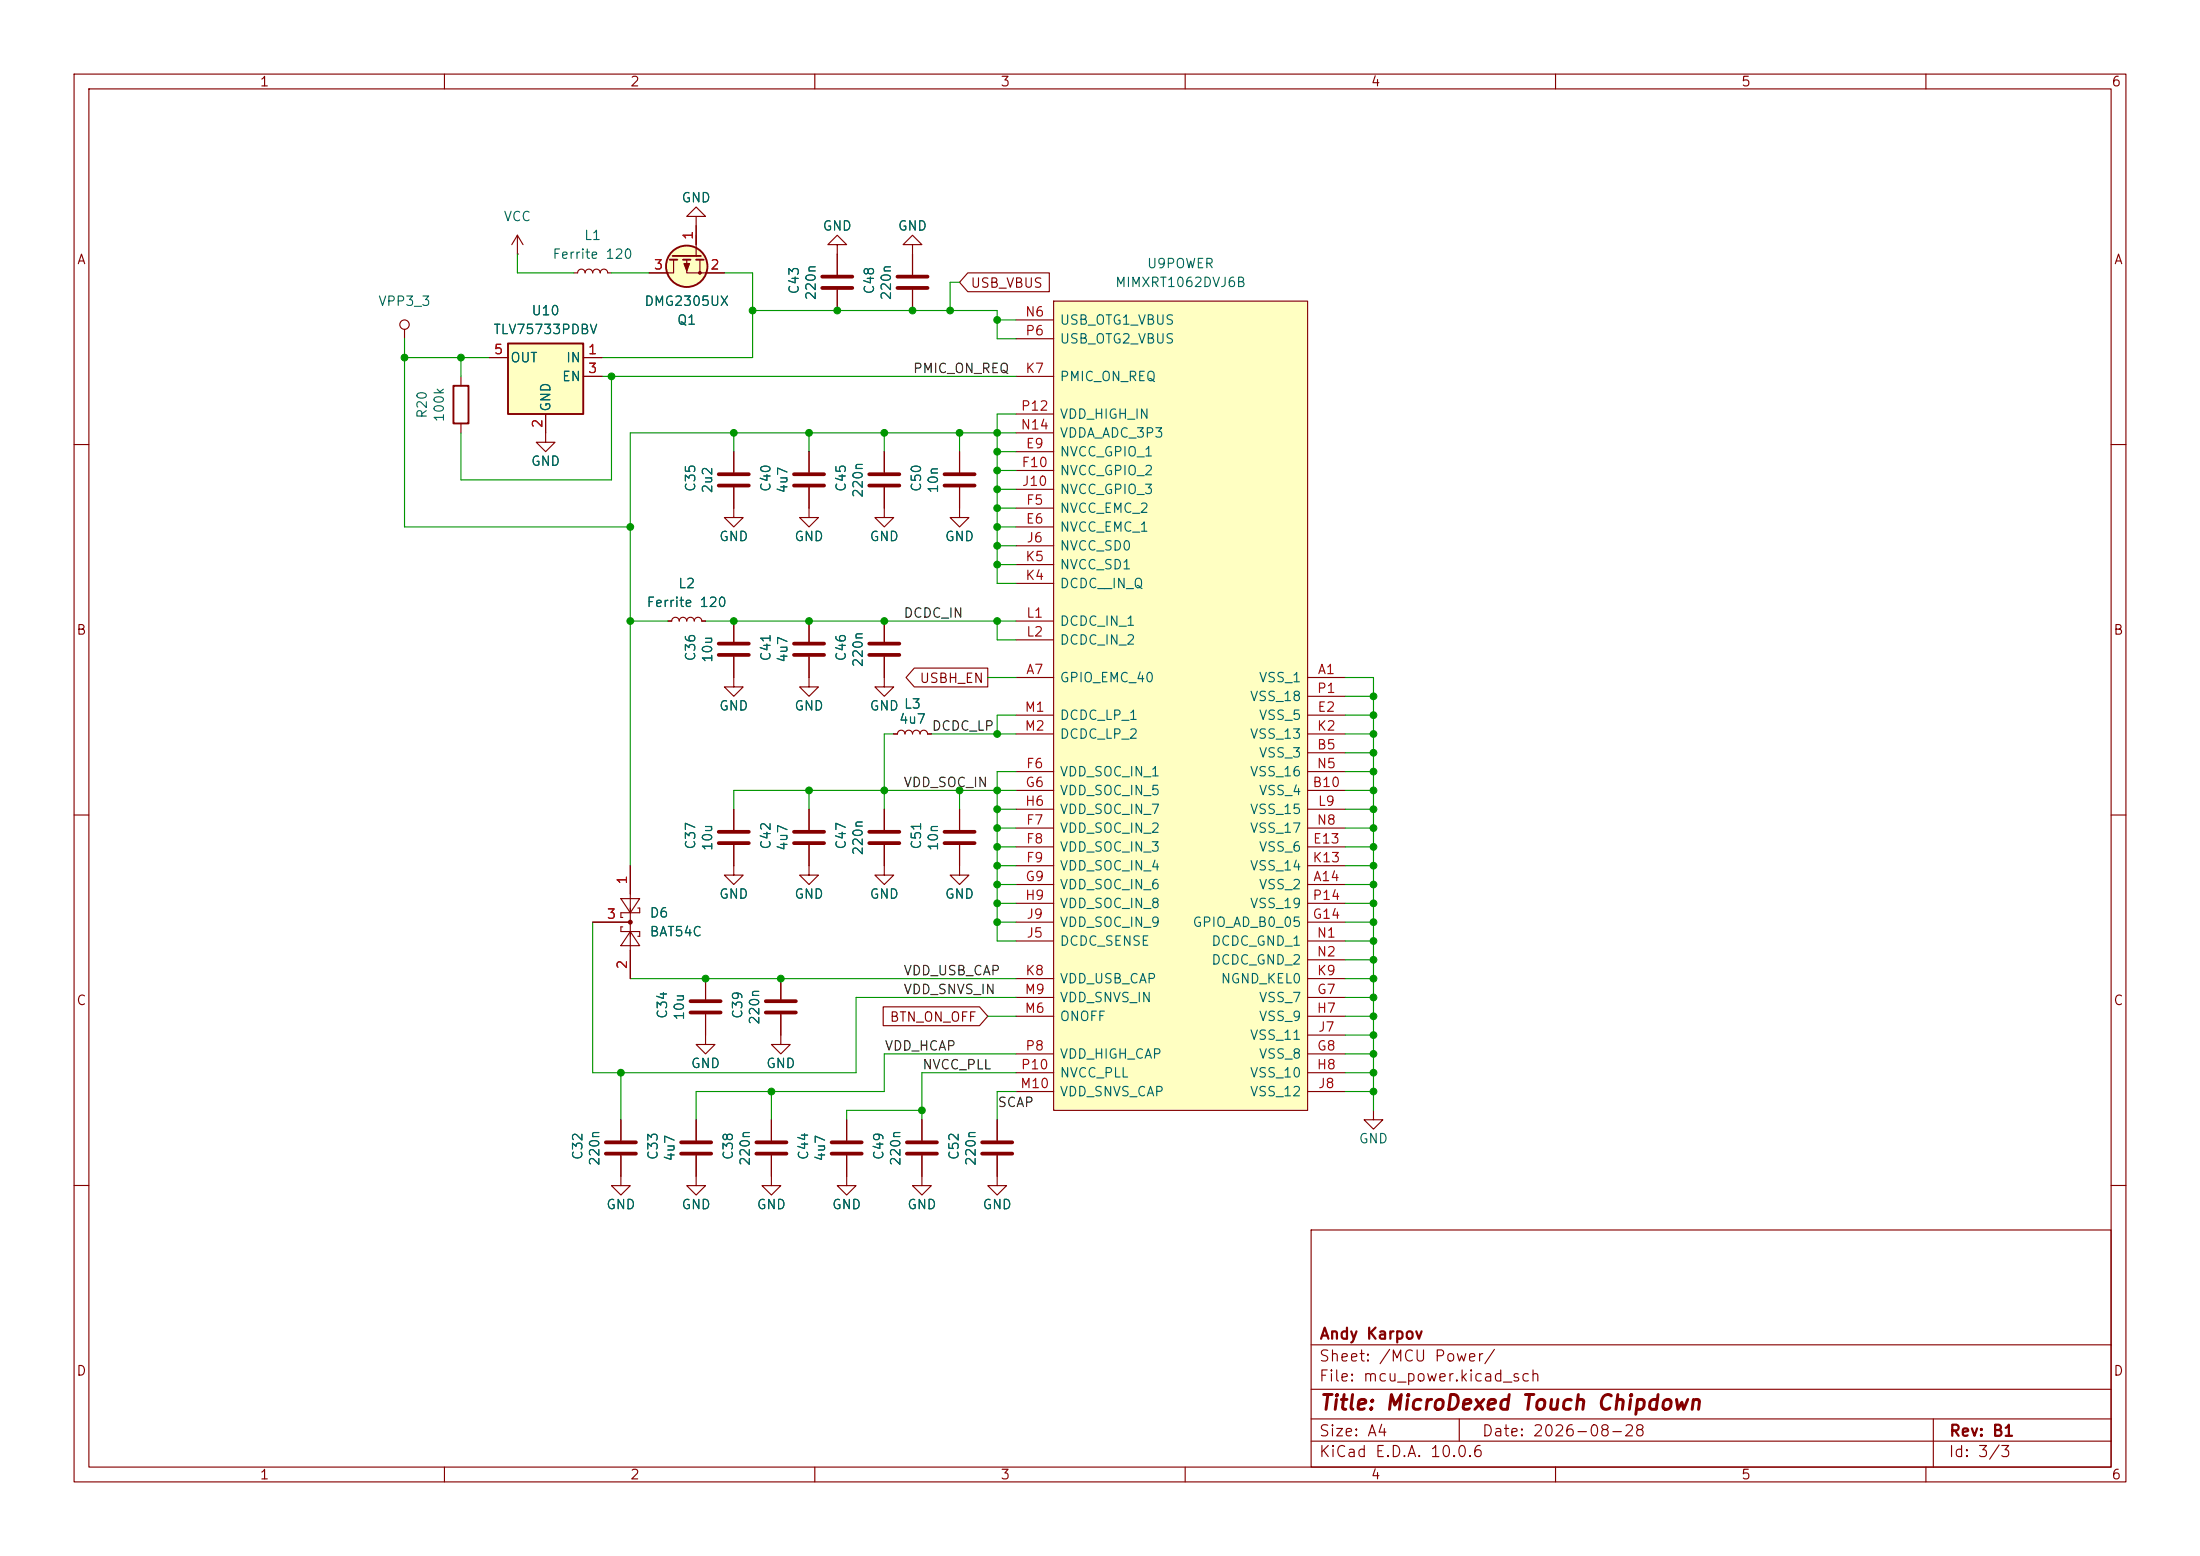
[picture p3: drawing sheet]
<svg xmlns="http://www.w3.org/2000/svg" width="297mm" height="210mm" viewBox="0 0 297 210" stroke-linecap="round" stroke-linejoin="round" font-family="sans-serif">
<g fill="none" stroke="#840000" stroke-width=".15">
<path d="M10 10h277v190h-277zM12 12h273v186h-273zM60 10v2M110 10v2M160 10v2M210 10v2M260 10v2M10 60h2M285 60h2M10 110h2M99.1 116.8v1.3h1.2l-1.2 1.3-1.3-1.3h1.3M285 110h2"/>
<path d="M124.5 151.1v2.8M124.5 156v2.8M134.6 156v4h1.3l-1.3 1.3-1.3-1.3h1.3M134.6 151.1v2.8M10 160h2M177 166h108v32h-108zM285 160h2M60 198v2M110 198v2M160 198v2M177 194.5h108M177 191.5h108"/>
<path d="M177 187.5h108M177 181.5h108M197 191.5v3M210 198v2M260 198v2M261 191.5v6.5"/>
</g>
<path d="M122.4 154.2h4.1M122.4 155.7h4.1M132.6 154.2h4.1M132.6 155.7h4.1" fill="none" stroke="#840000" stroke-width=".51"/>
<path d="M142.2 40.6h34.3v109.3h-34.3z" fill="#ffffc2"/>
<g fill="none" stroke="#840000" stroke-width=".15">
<path d="M90.9 35.1v1.7h-3.3M92.7 35.1v1.7h5.1M94 29.2h-1.3l1.3-1.3 1.2 1.3h-1.2v5.3M94.5 35.1v1.7M113 33h1.3l-1.3-1.2-1.2 1.2h1.2v4.1M113 39.1v2.8M123.2 33h1.3l-1.3-1.2-1.3 1.2h1.3v4.1M123.2 39.1v2.8M62.2 50.8v1.3M62.2 57.2v1.2M137.2 50.8h5M137.2 43.2h5"/>
<path d="M137.2 58.4h5M137.2 45.7h5M137.2 55.9h5M142.2 40.6h34.3v109.3h-34.3zM99.1 61v2.8M99.1 65.8v2.8M109.2 65.8v4.1h1.3l-1.3 1.2-1.3-1.2h1.3M109.2 61v2.8M119.4 65.8v4.1h1.2l-1.2 1.2-1.3-1.2h1.3M119.4 61v2.8M129.5 65.8v4.1h1.3l-1.3 1.2-1.2-1.2h1.2M129.5 61v2.8"/>
<path d="M137.2 71.1h5M137.2 61h5M137.2 68.6h5M137.2 63.5h5M137.2 73.7h5M137.2 66h5M137.2 78.7h5M137.2 76.2h5M90.2 83.8h.5a.51 .51 0 0 1 .5-.5 .51 .51 0 0 1 .5 .5 .51 .51 0 0 1 .5-.5 .51 .51 0 0 1 .5 .5 .51 .51 0 0 1 .5-.5 .51 .51 0 0 1 .5 .5 .51 .51 0 0 1 .5-.5 .51 .51 0 0 1 .5 .5h.5M99.1 88.6v4.1h1.2l-1.2 1.3-1.3-1.3h1.3M99.1 83.8v2.8M109.2 91.4v1.3h1.3l-1.3 1.3-1.3-1.3h1.3"/>
<path d="M119.4 91.4v1.3h1.2l-1.2 1.3-1.3-1.3h1.3M120.6 99.1h.6a.51 .51 0 0 1 .5-.5 .51 .51 0 0 1 .5 .5 .51 .51 0 0 1 .5-.5 .51 .51 0 0 1 .5 .5 .51 .51 0 0 1 .5-.5 .51 .51 0 0 1 .5 .5 .51 .51 0 0 1 .5-.5 .51 .51 0 0 1 .5 .5h.5M137.2 91.4h5M137.2 96.5h5M137.2 99.1h5M137.2 83.8h5M137.2 86.4h5M176.5 91.4h5.1M176.5 96.5h5.1M176.5 99.1h5.1M176.5 94h5.1M99.1 109.2v2.8"/>
<path d="M99.1 114v2.8M109.2 114v4.1h1.3l-1.3 1.3-1.3-1.3h1.3M109.2 109.2v2.8M119.4 114v4.1h1.2l-1.2 1.3-1.3-1.3h1.3M119.4 109.2v2.8M129.5 114v4.1h1.3l-1.3 1.3-1.2-1.3h1.2M129.5 109.2v2.8M137.2 119.4h5M137.2 106.7h5M137.2 114.3h5M137.2 104.1h5M137.2 111.8h5"/>
<path d="M137.2 116.8h5M137.2 109.2h5M176.5 119.4h5.1M176.5 101.6h5.1M176.5 106.7h5.1M176.5 114.3h5.1M176.5 104.1h5.1M176.5 111.8h5.1M176.5 116.8h5.1M176.5 109.2h5.1M105.4 136.9v4.1h1.3l-1.3 1.2-1.3-1.2h1.3M105.4 132.1v2.8"/>
<path d="M137.2 134.6h5M137.2 124.5h5M137.2 137.2h5M137.2 121.9h5M137.2 127h5M137.2 132.1h5M176.5 134.6h5.1M176.5 124.5h5.1M176.5 137.2h5.1M176.5 121.9h5.1M176.5 127h5.1M176.5 139.7h5.1"/>
<path d="M176.5 132.1h5.1M176.5 129.5h5.1M94 151.1v2.8M94 156v2.8M104.1 158.8v1.2h1.3l-1.3 1.3-1.2-1.3h1.2M114.3 156v4h1.3l-1.3 1.3-1.3-1.3h1.3M114.3 151.1v2.8M124.5 158.8v1.2h1.2l-1.2 1.3-1.3-1.3h1.3M137.2 142.2h5M137.2 144.8h5M137.2 147.3h5M176.5 142.2h5.1"/>
<path d="M176.5 144.8h5.1M176.5 147.3h5.1"/>
</g>
<g fill="none" stroke="#840000" stroke-width=".51">
<path d="M111 37.3h4.1M111 38.9h4.1M121.2 37.3h4M121.2 38.9h4M97 64h4.1M97 65.5h4.1M107.2 64h4.1M107.2 65.5h4.1M117.3 64h4.1M117.3 65.5h4.1M127.5 64h4.1M127.5 65.5h4.1"/>
<path d="M97 86.9h4.1M97 88.4h4.1M97 112.3h4.1M97 113.8h4.1M107.2 112.3h4.1M107.2 113.8h4.1M117.3 112.3h4.1M117.3 113.8h4.1M127.5 112.3h4.1M127.5 113.8h4.1M103.4 135.1h4M103.4 136.7h4"/>
<path d="M91.9 154.2h4.1M91.9 155.7h4.1M112.3 154.2h4M112.3 155.7h4"/>
</g>
<circle cx="92.7" cy="35.9" r="2.79" fill="#ffffc2" stroke="#ffffc2" stroke-width=".14"/>
<g fill="none" stroke="#840000" stroke-width=".25">
<path d="M90.4 35.1h1M90.8 34.5h3.8M92.2 35.1h1M94 35.1h1M61.2 52.1h2v5.1h-2z"/>
<circle cx="92.7" cy="35.9" r="2.79"/>
</g>
<g fill="#840000" stroke="#840000" stroke-width=".15">
<path d="M92.3 35.6h.8l-.4 1z"/>
<circle cx="94.5" cy="36.8" r=".18"/>
</g>
<path d="M68.6 46.4h10.1v9.5h-10.1z" fill="#ffffc2"/>
<path d="M68.6 46.4h10.1v9.5h-10.1z" fill="none" stroke="#840000" stroke-width=".25"/>
<g fill="none" stroke="#840000" stroke-width=".15">
<path d="M69.8 34.3h.1M69.8 31.8l-.7 1.2M69.8 31.8l.8 1.2M69.8 31.8v2.5M77.5 36.8h.5a.51 .51 0 0 1 .5-.5 .51 .51 0 0 1 .5 .5 .51 .51 0 0 1 .5-.5 .51 .51 0 0 1 .5 .5 .51 .51 0 0 1 .5-.5 .51 .51 0 0 1 .5 .5 .51 .51 0 0 1 .5-.5 .51 .51 0 0 1 .5 .5h.5M87.6 36.8h2.6M94 30.5v2.5M95.2 36.8h2.6M113 34.3v2.8M113 39.1v2.8M123.2 34.3v2.8M123.2 39.1v2.8"/>
<path d="M130.7 36.8h11v2.6h-11l-1.2-1.3zM54.6 44.5v1.2M66 48.3h2.6M73.7 55.9v3.8h1.2l-1.2 1.3-1.3-1.3h1.3M78.7 48.3h2.6M78.7 50.8h2.6M99.1 65.8v4.1h1.2l-1.2 1.2-1.3-1.2h1.3M99.1 61v2.8M109.2 61v2.8M109.2 65.8v2.8M119.4 61v2.8M119.4 65.8v2.8"/>
<path d="M129.5 61v2.8M129.5 65.8v2.8M90.2 83.8h.5M94.7 83.8h.5M99.1 83.8v2.8M99.1 88.6v2.8M109.2 83.8v2.8M109.2 88.6v2.8M119.4 83.8v2.8M119.4 88.6v2.8M120.6 99.1h.6M123.4 90.2h9.9v2.5h-9.9l-1.1-1.3z"/>
<path d="M125.2 99.1h.5M85.1 116.8v15.3M99.1 109.2v2.8M99.1 114v2.8M109.2 109.2v2.8M109.2 114v2.8M119.4 109.2v2.8M119.4 114v2.8M129.5 109.2v2.8M129.5 114v2.8M80 124.5h5.1M83.8 121.3h2.6l-1.3 1.9z"/>
<path d="M84.1 125.1h-.3v.6h2.6v.7h-.3M85.1 125.7l1.3 1.9h-2.6zM86.1 122.6h.3v.6h-2.6v.6h.3M95.2 136.9v4.1h1.3l-1.3 1.2-1.2-1.2h1.2M95.2 132.1v2.8M105.4 132.1v2.8M105.4 136.9v2.8M119.2 135.9h13l1.1 1.3-1.1 1.2h-13zM83.8 156v4h1.3l-1.3 1.3-1.3-1.3h1.3M83.8 151.1v2.8M94 156v4h1.2l-1.2 1.3-1.3-1.3h1.3M94 151.1v2.8"/>
<path d="M104.1 151.1v2.8M104.1 156v2.8M114.3 151.1v2.8M114.3 156v2.8M124.5 151.1v2.8M124.5 156v2.8M134.6 151.1v2.8M134.6 156v2.8M185.4 149.9v1.2h1.3l-1.3 1.3-1.3-1.3h1.3"/>
<circle cx="54.6" cy="43.8" r=".63"/>
</g>
<path d="M107.2 86.9h4.1M107.2 88.4h4.1M117.3 86.9h4.1M117.3 88.4h4.1M93.2 135.1h4.1M93.2 136.7h4.1M81.8 154.2h4.1M81.8 155.7h4.1M102.1 154.2h4.1M102.1 155.7h4.1" fill="none" stroke="#840000" stroke-width=".51"/>
<circle cx="85.1" cy="124.5" r=".25" fill="#840000" stroke="#840000" stroke-width=".15"/>
<g fill="none" stroke="#009600" stroke-width=".15">
<path d="M69.8 34.3v2.5h7.7M82.5 36.8h5.1M97.8 36.8h3.8v11.5h-20.3M129.5 38.1h-1.2v3.8M54.6 45.7v25.4h30.5M54.6 48.3h11.4M62.2 48.3v2.5M81.3 50.8h55.9M82.5 50.8v14h-20.3v-6.4M99.1 58.4v2.6M101.6 41.9h33v3.8h2.6M109.2 58.4v2.6"/>
<path d="M119.4 58.4v2.6M129.5 58.4v2.6M134.6 43.2h2.6M137.2 55.9h-2.6v22.8h2.6M137.2 58.4h-52.1v58.4M134.6 71.1h2.6M134.6 76.2h2.6M134.6 66h2.6M134.6 63.5h2.6M134.6 61h2.6M134.6 73.7h2.6M134.6 68.6h2.6"/>
<path d="M85.1 83.8h5.1M95.2 83.8h42M120.6 99.1h-1.2v10.1M125.7 99.1h11.5M133.3 91.4h3.9M134.6 83.8v2.6h2.6M137.2 96.5h-2.6v2.6M181.6 99.1h3.8M181.6 96.5h3.8M181.6 91.4h3.8v58.5M181.6 94h3.8M109.2 106.7v2.5"/>
<path d="M129.5 106.7v2.5M134.6 116.8h2.6M134.6 111.8h2.6M134.6 119.4h2.6M134.6 114.3h2.6M134.6 109.2h2.6M137.2 104.1h-2.6v22.9h2.6M137.2 106.7h-38.1v2.5M181.6 116.8h3.8M181.6 106.7h3.8M181.6 104.1h3.8M181.6 111.8h3.8"/>
<path d="M181.6 119.4h3.8M181.6 101.6h3.8M181.6 114.3h3.8M181.6 109.2h3.8M80 124.5v20.3h35.6v-10.2h21.6M85.1 132.1h52.1M133.3 137.2h3.9M134.6 124.5h2.6M134.6 121.9h2.6M181.6 132.1h3.8M181.6 124.5h3.8M181.6 134.6h3.8"/>
<path d="M181.6 129.5h3.8M181.6 127h3.8M181.6 121.9h3.8M181.6 139.7h3.8M181.6 137.2h3.8M83.8 144.8v6.3M104.1 147.3v3.8M124.5 149.9h-10.2v1.2M137.2 147.3h-2.6v3.8M137.2 142.2h-17.8v5.1h-25.4v3.8M137.2 144.8h-12.7v6.3M181.6 147.3h3.8"/>
<path d="M181.6 144.8h3.8M181.6 142.2h3.8"/>
</g>
<g fill="#009600" stroke="#009600" stroke-width=".14">
<circle cx="185.4" cy="144.8" r=".46"/>
<circle cx="185.4" cy="132.1" r=".46"/>
<circle cx="185.4" cy="134.6" r=".46"/>
<circle cx="185.4" cy="129.5" r=".46"/>
<circle cx="185.4" cy="124.5" r=".46"/>
<circle cx="185.4" cy="127" r=".46"/>
<circle cx="185.4" cy="142.2" r=".46"/>
<circle cx="185.4" cy="137.2" r=".46"/>
<circle cx="185.4" cy="139.7" r=".46"/>
<circle cx="185.4" cy="147.3" r=".46"/>
<circle cx="95.2" cy="132.1" r=".46"/>
<circle cx="83.8" cy="144.8" r=".46"/>
<circle cx="104.1" cy="147.3" r=".46"/>
<circle cx="105.4" cy="132.1" r=".46"/>
<circle cx="185.4" cy="111.8" r=".46"/>
<circle cx="185.4" cy="114.3" r=".46"/>
<circle cx="185.4" cy="94" r=".46"/>
<circle cx="185.4" cy="96.5" r=".46"/>
<circle cx="185.4" cy="119.4" r=".46"/>
<circle cx="185.4" cy="121.9" r=".46"/>
<circle cx="185.4" cy="101.6" r=".46"/>
<circle cx="185.4" cy="99.1" r=".46"/>
<circle cx="185.4" cy="116.8" r=".46"/>
<circle cx="185.4" cy="106.7" r=".46"/>
<circle cx="185.4" cy="109.2" r=".46"/>
<circle cx="185.4" cy="104.1" r=".46"/>
<circle cx="134.6" cy="124.5" r=".46"/>
<circle cx="124.5" cy="149.9" r=".46"/>
<circle cx="134.6" cy="121.9" r=".46"/>
<circle cx="109.2" cy="106.7" r=".46"/>
<circle cx="134.6" cy="119.4" r=".46"/>
<circle cx="134.6" cy="116.8" r=".46"/>
<circle cx="134.6" cy="114.3" r=".46"/>
<circle cx="134.6" cy="109.2" r=".46"/>
<circle cx="134.6" cy="111.8" r=".46"/>
<circle cx="123.2" cy="41.9" r=".46"/>
<circle cx="128.3" cy="41.9" r=".46"/>
<circle cx="101.6" cy="41.9" r=".46"/>
<circle cx="134.6" cy="43.2" r=".46"/>
<circle cx="113" cy="41.9" r=".46"/>
<circle cx="119.4" cy="58.4" r=".46"/>
<circle cx="109.2" cy="58.4" r=".46"/>
<circle cx="99.1" cy="58.4" r=".46"/>
<circle cx="134.6" cy="63.5" r=".46"/>
<circle cx="134.6" cy="66" r=".46"/>
<circle cx="134.6" cy="76.2" r=".46"/>
<circle cx="134.6" cy="73.7" r=".46"/>
<circle cx="129.5" cy="58.4" r=".46"/>
<circle cx="134.6" cy="58.4" r=".46"/>
<circle cx="134.6" cy="71.1" r=".46"/>
<circle cx="134.6" cy="68.6" r=".46"/>
<circle cx="134.6" cy="83.8" r=".46"/>
<circle cx="134.6" cy="61" r=".46"/>
<circle cx="119.4" cy="106.7" r=".46"/>
<circle cx="129.5" cy="106.7" r=".46"/>
<circle cx="134.6" cy="99.1" r=".46"/>
<circle cx="134.6" cy="106.7" r=".46"/>
<circle cx="119.4" cy="83.8" r=".46"/>
<circle cx="82.5" cy="50.8" r=".46"/>
<circle cx="62.2" cy="48.3" r=".46"/>
<circle cx="54.6" cy="48.3" r=".46"/>
<circle cx="109.2" cy="83.8" r=".46"/>
<circle cx="99.1" cy="83.8" r=".46"/>
<circle cx="85.1" cy="83.8" r=".46"/>
<circle cx="85.1" cy="71.1" r=".46"/>
</g>
<text font-size="2" fill="#840000" x="178" y="190.8">Title: MicroDexed Touch Chipdown</text>
<g font-size="1.5" fill="#840000">
<text x="178" y="184.1">Sheet: /MCU Power/</text>
<text x="178" y="181.1">Andy Karpov</text>
<text x="178" y="186.8">File: mcu_power.kicad_sch</text>
<text x="178" y="197">KiCad E.D.A. 10.0.6</text>
<text x="178" y="194.2">Size: A4</text>
<text x="200" y="194.2">Date: 2026-08-28</text>
<text x="263" y="197">Id: 3/3</text>
<text x="263" y="194.2">Rev: B1</text>
</g>
<g font-size="1.3" fill="#840000">
<text x="35" y="12">1</text>
<text x="85" y="12">2</text>
<text x="135" y="12">3</text>
<text x="185" y="12">4</text>
<text x="235" y="12">5</text>
<text x="285" y="12">6</text>
<text x="10.3" y="36">A</text>
<text x="285.3" y="36">A</text>
<text x="130.9" y="39.2">USB_VBUS</text>
<text x="10.2" y="86">B</text>
<text x="285.2" y="86">B</text>
<text x="124.1" y="92.5">USBH_EN</text>
<text x="10.2" y="136">C</text>
<text x="285.2" y="136">C</text>
<text x="120" y="138.2">BTN_ON_OFF</text>
<text x="10.2" y="186">D</text>
<text x="285.2" y="186">D</text>
<text x="35" y="200">1</text>
<text x="85" y="200">2</text>
<text x="135" y="200">3</text>
<text x="185" y="200">4</text>
<text x="235" y="200">5</text>
<text x="285" y="200">6</text>
</g>
<g font-size="1.3" fill="#006464">
<text x="91.9" y="27.6">GND</text>
<text x="67.9" y="30.2">VCC</text>
<text x="74.5" y="35.3">Ferrite 120</text>
<text x="78.8" y="32.7">L1</text>
<text x="111" y="31.4">GND</text>
<text x="121.1" y="31.4">GND</text>
<text x="51" y="41.6">VPP3_3</text>
<text x="86.9" y="41.6">DMG2305UX</text>
<text x="108.2" y="39.8" transform="rotate(-90 108.2 39.8)">C43</text>
<text x="110.4" y="40.6" transform="rotate(-90 110.4 40.6)">220n</text>
<text x="118.3" y="39.8" transform="rotate(-90 118.3 39.8)">C48</text>
<text x="120.6" y="40.6" transform="rotate(-90 120.6 40.6)">220n</text>
<text x="150.5" y="39.1">MIMXRT1062DVJ6B</text>
<text x="154.8" y="36.5">U9POWER</text>
<text x="66.5" y="45.4">TLV75733PDBV</text>
<text x="71.7" y="42.9">U10</text>
<text x="91.3" y="44.1">Q1</text>
<text x="143" y="44.1">USB_OTG1_VBUS</text>
<text x="143" y="46.7">USB_OTG2_VBUS</text>
<text x="68.8" y="49.2">OUT</text>
<text x="75.8" y="51.8">EN</text>
<text x="76.3" y="49.2">IN</text>
<text x="143" y="51.8">PMIC_ON_REQ</text>
<text x="57.9" y="56.6" transform="rotate(-90 57.9 56.6)">R20</text>
<text x="60.2" y="57.1" transform="rotate(-90 60.2 57.1)">100k</text>
<text x="74.6" y="55.7" transform="rotate(-90 74.6 55.7)">GND</text>
<text x="143" y="59.4">VDDA_ADC_3P3</text>
<text x="143" y="56.8">VDD_HIGH_IN</text>
<text x="71.6" y="63.2">GND</text>
<text x="143" y="61.9">NVCC_GPIO_1</text>
<text x="143" y="64.5">NVCC_GPIO_2</text>
<text x="94.2" y="66.5" transform="rotate(-90 94.2 66.5)">C35</text>
<text x="96.5" y="66.7" transform="rotate(-90 96.5 66.7)">2u2</text>
<text x="104.3" y="66.5" transform="rotate(-90 104.3 66.5)">C40</text>
<text x="106.6" y="66.7" transform="rotate(-90 106.6 66.7)">4u7</text>
<text x="114.5" y="66.5" transform="rotate(-90 114.5 66.5)">C45</text>
<text x="116.8" y="67.3" transform="rotate(-90 116.8 67.3)">220n</text>
<text x="124.7" y="66.5" transform="rotate(-90 124.7 66.5)">C50</text>
<text x="126.9" y="66.7" transform="rotate(-90 126.9 66.7)">10n</text>
<text x="143" y="69.5">NVCC_EMC_2</text>
<text x="143" y="67">NVCC_GPIO_3</text>
<text x="97" y="73.4">GND</text>
<text x="107.2" y="73.4">GND</text>
<text x="117.3" y="73.4">GND</text>
<text x="127.5" y="73.4">GND</text>
<text x="143" y="72.1">NVCC_EMC_1</text>
<text x="143" y="74.6">NVCC_SD0</text>
<text x="143" y="77.2">NVCC_SD1</text>
<text x="87.2" y="82.2">Ferrite 120</text>
<text x="91.5" y="79.7">L2</text>
<text x="143" y="79.7">DCDC__IN_Q</text>
<text x="94.2" y="89.3" transform="rotate(-90 94.2 89.3)">C36</text>
<text x="96.5" y="89.5" transform="rotate(-90 96.5 89.5)">10u</text>
<text x="104.3" y="89.3" transform="rotate(-90 104.3 89.3)">C41</text>
<text x="106.6" y="89.5" transform="rotate(-90 106.6 89.5)">4u7</text>
<text x="114.5" y="89.3" transform="rotate(-90 114.5 89.3)">C46</text>
<text x="143" y="84.8">DCDC_IN_1</text>
<text x="143" y="87.3">DCDC_IN_2</text>
<text x="116.8" y="90.1" transform="rotate(-90 116.8 90.1)">220n</text>
<text x="143" y="92.4">GPIO_EMC_40</text>
<text x="168.6" y="94.9">VSS_18</text>
<text x="169.9" y="92.4">VSS_1</text>
<text x="97" y="96.2">GND</text>
<text x="107.2" y="96.2">GND</text>
<text x="117.3" y="96.2">GND L3</text>
<text x="121.3" y="98">4u7</text>
<text x="143" y="97.5">DCDC_LP_1</text>
<text x="143" y="100">DCDC_LP_2</text>
<text x="168.6" y="100">VSS_13</text>
<text x="169.9" y="97.5">VSS_5</text>
<text x="143" y="105.1">VDD_SOC_IN_1</text>
<text x="143" y="107.6">VDD_SOC_IN_5</text>
<text x="168.6" y="105.1">VSS_16</text>
<text x="169.9" y="102.6">VSS_3</text>
<text x="169.9" y="107.6">VSS_4</text>
<text x="143" y="112.7">VDD_SOC_IN_2</text>
<text x="143" y="110.2">VDD_SOC_IN_7</text>
<text x="168.6" y="110.2">VSS_15</text>
<text x="168.6" y="112.7">VSS_17</text>
<text x="94.2" y="114.7" transform="rotate(-90 94.2 114.7)">C37</text>
<text x="96.5" y="114.9" transform="rotate(-90 96.5 114.9)">10u</text>
<text x="104.3" y="114.7" transform="rotate(-90 104.3 114.7)">C42</text>
<text x="106.6" y="114.9" transform="rotate(-90 106.6 114.9)">4u7</text>
<text x="114.5" y="114.7" transform="rotate(-90 114.5 114.7)">C47</text>
<text x="116.8" y="115.5" transform="rotate(-90 116.8 115.5)">220n</text>
<text x="124.7" y="114.7" transform="rotate(-90 124.7 114.7)">C51</text>
<text x="126.9" y="114.9" transform="rotate(-90 126.9 114.9)">10n</text>
<text x="143" y="115.3">VDD_SOC_IN_3</text>
<text x="143" y="117.8">VDD_SOC_IN_4</text>
<text x="168.6" y="117.8">VSS_14</text>
<text x="169.9" y="115.3">VSS_6</text>
<text x="87.6" y="124.2">D6</text>
<text x="97" y="121.6">GND</text>
<text x="107.2" y="121.6">GND</text>
<text x="117.3" y="121.6">GND</text>
<text x="127.5" y="121.6">GND</text>
<text x="143" y="120.3">VDD_SOC_IN_6</text>
<text x="143" y="122.9">VDD_SOC_IN_8</text>
<text x="143" y="125.4">VDD_SOC_IN_9</text>
<text x="160.9" y="125.4">GPIO_AD_B0_05</text>
<text x="168.6" y="122.9">VSS_19</text>
<text x="169.9" y="120.3">VSS_2</text>
<text x="87.6" y="126.7">BAT54C</text>
<text x="143" y="128">DCDC_SENSE</text>
<text x="163.4" y="128">DCDC_GND_1</text>
<text x="163.4" y="130.5">DCDC_GND_2</text>
<text x="90.4" y="137.6" transform="rotate(-90 90.4 137.6)">C34</text>
<text x="92.7" y="137.8" transform="rotate(-90 92.7 137.8)">10u</text>
<text x="100.5" y="137.6" transform="rotate(-90 100.5 137.6)">C39</text>
<text x="143" y="133">VDD_USB_CAP</text>
<text x="143" y="135.6">VDD_SNVS_IN</text>
<text x="164.7" y="133">NGND_KEL0</text>
<text x="169.9" y="135.6">VSS_7</text>
<text x="102.8" y="138.4" transform="rotate(-90 102.8 138.4)">220n</text>
<text x="143" y="138.1">ONOFF</text>
<text x="143" y="143.2">VDD_HIGH_CAP</text>
<text x="168.6" y="140.7">VSS_11</text>
<text x="169.9" y="143.2">VSS_8</text>
<text x="169.9" y="138.1">VSS_9</text>
<text x="93.2" y="144.5">GND</text>
<text x="103.3" y="144.5">GND</text>
<text x="143" y="148.3">VDD_SNVS_CAP</text>
<text x="143" y="145.7">NVCC_PLL</text>
<text x="168.6" y="145.7">VSS_10</text>
<text x="168.6" y="148.3">VSS_12</text>
<text x="183.4" y="154.6">GND</text>
<text x="78.9" y="156.7" transform="rotate(-90 78.9 156.7)">C32</text>
<text x="81.2" y="157.5" transform="rotate(-90 81.2 157.5)">220n</text>
<text x="89.1" y="156.7" transform="rotate(-90 89.1 156.7)">C33</text>
<text x="91.4" y="156.9" transform="rotate(-90 91.4 156.9)">4u7</text>
<text x="99.3" y="156.7" transform="rotate(-90 99.3 156.7)">C38</text>
<text x="101.5" y="157.5" transform="rotate(-90 101.5 157.5)">220n</text>
<text x="109.4" y="156.7" transform="rotate(-90 109.4 156.7)">C44</text>
<text x="111.7" y="156.9" transform="rotate(-90 111.7 156.9)">4u7</text>
<text x="119.6" y="156.7" transform="rotate(-90 119.6 156.7)">C49</text>
<text x="121.9" y="157.5" transform="rotate(-90 121.9 157.5)">220n</text>
<text x="129.7" y="156.7" transform="rotate(-90 129.7 156.7)">C52</text>
<text x="132" y="157.5" transform="rotate(-90 132 157.5)">220n</text>
<text x="81.8" y="163.5">GND</text>
<text x="91.9" y="163.5">GND</text>
<text x="102.1" y="163.5">GND</text>
<text x="112.2" y="163.5">GND</text>
<text x="122.4" y="163.5">GND</text>
<text x="132.6" y="163.5">GND</text>
</g>
<g font-size="1.3" fill="#a90000">
<text x="93.8" y="32.5" transform="rotate(-90 93.8 32.5)">1</text>
<text x="88.2" y="36.7">3</text>
<text x="95.8" y="36.7">2</text>
<text x="138.3" y="43">N6</text>
<text x="138.3" y="45.6">P6</text>
<text x="66.6" y="48.1">5</text>
<text x="79.3" y="48.1">1</text>
<text x="79.3" y="50.7">3</text>
<text x="138.3" y="50.7">K7</text>
<text x="73.5" y="57.9" transform="rotate(-90 73.5 57.9)">2</text>
<text x="137.7" y="58.3">N14</text>
<text x="137.7" y="55.7">P12</text>
<text x="137.8" y="63.4">F10</text>
<text x="137.9" y="65.9">J10</text>
<text x="138.4" y="60.8">E9</text>
<text x="138.4" y="71">E6</text>
<text x="138.4" y="68.4">F5</text>
<text x="138.3" y="76.1">K5</text>
<text x="138.5" y="73.5">J6</text>
<text x="138.3" y="78.6">K4</text>
<text x="138.5" y="83.7">L1</text>
<text x="138.5" y="86.2">L2</text>
<text x="138.4" y="91.3">A7</text>
<text x="177.7" y="93.8">P1</text>
<text x="177.8" y="91.3">A1</text>
<text x="138.2" y="96.4">M1</text>
<text x="138.2" y="98.9">M2</text>
<text x="177.7" y="101.5">B5</text>
<text x="177.7" y="98.9">K2</text>
<text x="177.8" y="96.4">E2</text>
<text x="138.3" y="106.5">G6</text>
<text x="138.4" y="104">F6</text>
<text x="177.1" y="106.5">B10</text>
<text x="177.7" y="104">N5</text>
<text x="138.3" y="109.1">H6</text>
<text x="138.4" y="111.6">F7</text>
<text x="177.7" y="111.6">N8</text>
<text x="177.8" y="109.1">L9</text>
<text x="85" y="119.5" transform="rotate(-90 85 119.5)">1</text>
<text x="138.3" y="119.2">G9</text>
<text x="138.4" y="114.2">F8</text>
<text x="138.4" y="116.7">F9</text>
<text x="177.1" y="116.7">K13</text>
<text x="177.2" y="114.2">E13</text>
<text x="177.2" y="119.2">A14</text>
<text x="81.8" y="124.3">3</text>
<text x="138.3" y="121.8">H9</text>
<text x="138.5" y="124.3">J9</text>
<text x="177.1" y="124.3">G14</text>
<text x="177.1" y="121.8">P14</text>
<text x="85" y="130.9" transform="rotate(-90 85 130.9)">2</text>
<text x="138.3" y="131.9">K8</text>
<text x="138.5" y="126.9">J5</text>
<text x="177.7" y="126.9">N1</text>
<text x="177.7" y="129.4">N2</text>
<text x="177.7" y="131.9">K9</text>
<text x="138.2" y="137">M6</text>
<text x="138.2" y="134.5">M9</text>
<text x="177.7" y="137">H7</text>
<text x="177.7" y="134.5">G7</text>
<text x="138.3" y="142.1">P8</text>
<text x="177.7" y="142.1">G8</text>
<text x="177.9" y="139.6">J7</text>
<text x="137.6" y="147.2">M10</text>
<text x="137.7" y="144.6">P10</text>
<text x="177.7" y="144.6">H8</text>
<text x="177.9" y="147.2">J8</text>
</g>
<g font-size="1.3" fill="#0f0f0f">
<text x="123.2" y="50.7">PMIC_ON_REQ</text>
<text x="121.9" y="83.7">DCDC_IN</text>
<text x="125.7" y="98.9">DCDC_LP</text>
<text x="121.9" y="106.6">VDD_SOC_IN</text>
<text x="121.9" y="132">VDD_USB_CAP</text>
<text x="121.9" y="134.5">VDD_SNVS_IN</text>
<text x="119.4" y="142.1">VDD_HCAP</text>
<text x="124.4" y="144.7">NVCC_PLL</text>
<text x="134.6" y="149.7">SCAP</text>
</g>
</svg>
